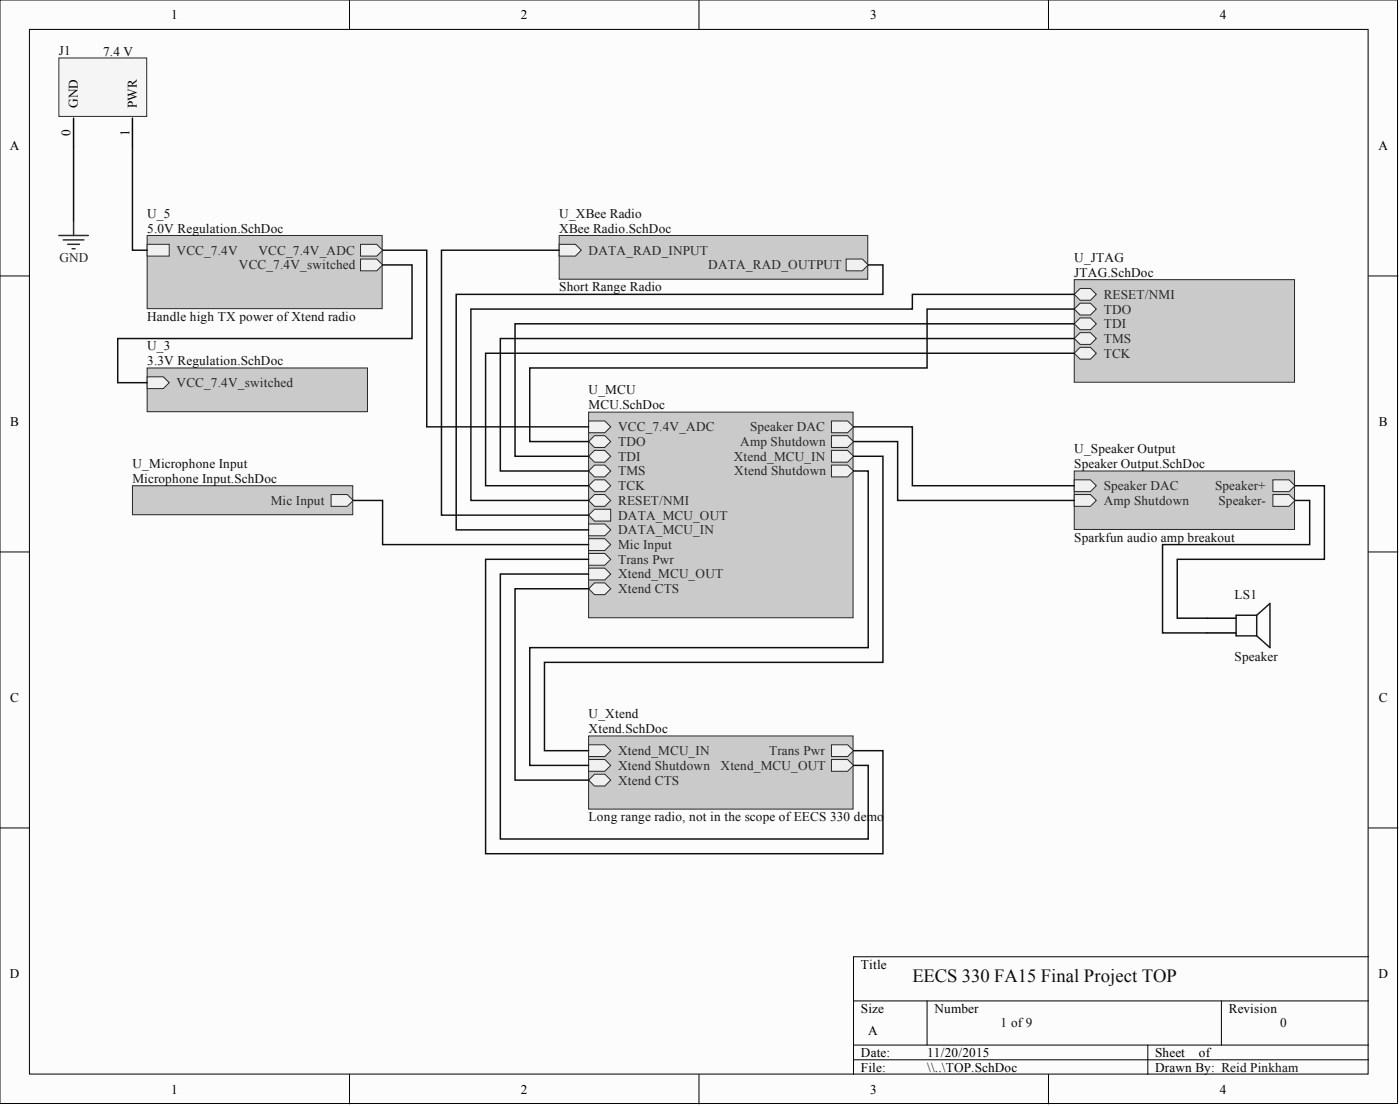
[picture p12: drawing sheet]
<svg xmlns="http://www.w3.org/2000/svg" width="241mm" height="190mm" viewBox="0 0 241 190" stroke-linecap="round" stroke-linejoin="round" font-family="sans-serif">
<g fill="#fcfcfc" stroke="#000" stroke-width=".17">
<path d="M0 0h240.9v190.1h-240.9z"/>
<path d="M5.1 5.1h230.7v179.9h-230.7z"/>
</g>
<g fill="none" stroke="#000" stroke-width=".17">
<path d="M60.2 0v5.1M120.5 0v5.1M180.7 0v5.1M0 47.5h5.1M235.9 47.5h5.1M0 95.1h5.1M235.9 95.1h5.1M0 142.6h5.1M235.9 142.6h5.1M147.1 172.4h88.8M159.8 172.4v7.6M210.5 172.4v7.6"/>
<path d="M235.9 164.8h-88.8v20.3M60.2 185.1v5M120.5 185.1v5M147.1 180h88.8M147.1 182.5h88.8M180.7 185.1v5M197.8 180v5.1"/>
</g>
<path d="M25.4 40.6h40.5v12.6h-40.5z" fill="#cacaca" stroke="#262626" stroke-width=".17"/>
<path d="M62.1 42.1h2.8l1 1-1 1h-2.8z" fill-rule="evenodd" fill="#f0f0f0"/>
<path d="M62.1 42.1h2.8l1 1-1 1h-2.8z" fill="none" stroke="#262626" stroke-width=".17"/>
<path d="M25.4 42.1h3.8v2h-3.8z" fill-rule="evenodd" fill="#f0f0f0"/>
<path d="M25.4 42.1h3.8v2h-3.8z" fill="none" stroke="#262626" stroke-width=".17"/>
<path d="M62.1 44.6h2.8l1 1-1 1h-2.8z" fill-rule="evenodd" fill="#f0f0f0"/>
<path d="M62.1 44.6h2.8l1 1-1 1h-2.8z" fill="none" stroke="#262626" stroke-width=".17"/>
<path d="M25.4 63.4h37.9v7.5h-37.9z" fill="#cacaca" stroke="#262626" stroke-width=".17"/>
<path d="M25.4 64.9h2.8l1 1-1 1h-2.8z" fill-rule="evenodd" fill="#f0f0f0"/>
<path d="M25.4 64.9h2.8l1 1-1 1h-2.8z" fill="none" stroke="#262626" stroke-width=".17"/>
<path d="M185.2 48.2h37.9v17.6h-37.9z" fill="#cacaca" stroke="#262626" stroke-width=".17"/>
<path d="M185.2 50.7l1-1h1.7l1.1 1-1.1 1h-1.7z" fill-rule="evenodd" fill="#f0f0f0"/>
<path d="M185.2 50.7l1-1h1.7l1.1 1-1.1 1h-1.7z" fill="none" stroke="#262626" stroke-width=".17"/>
<path d="M185.2 53.2l1-1h1.7l1.1 1-1.1 1.1h-1.7z" fill-rule="evenodd" fill="#f0f0f0"/>
<path d="M185.2 53.2l1-1h1.7l1.1 1-1.1 1.1h-1.7z" fill="none" stroke="#262626" stroke-width=".17"/>
<path d="M185.2 55.8l1-1h1.7l1.1 1-1.1 1h-1.7z" fill-rule="evenodd" fill="#f0f0f0"/>
<path d="M185.2 55.8l1-1h1.7l1.1 1-1.1 1h-1.7z" fill="none" stroke="#262626" stroke-width=".17"/>
<path d="M185.2 58.3l1-1h1.7l1.1 1-1.1 1h-1.7z" fill-rule="evenodd" fill="#f0f0f0"/>
<path d="M185.2 58.3l1-1h1.7l1.1 1-1.1 1h-1.7z" fill="none" stroke="#262626" stroke-width=".17"/>
<path d="M185.2 60.8l1-1h1.7l1.1 1-1.1 1.1h-1.7z" fill-rule="evenodd" fill="#f0f0f0"/>
<path d="M185.2 60.8l1-1h1.7l1.1 1-1.1 1.1h-1.7z" fill="none" stroke="#262626" stroke-width=".17"/>
<path d="M101.5 71h45.5v35.4h-45.5z" fill="#cacaca" stroke="#262626" stroke-width=".17"/>
<path d="M101.5 72.5h2.7l1.1 1-1.1 1h-2.7z" fill-rule="evenodd" fill="#f0f0f0"/>
<path d="M101.5 72.5h2.7l1.1 1-1.1 1h-2.7z" fill="none" stroke="#262626" stroke-width=".17"/>
<path d="M101.5 76.1l1-1.1h1.7l1.1 1.1-1.1 1h-1.7z" fill-rule="evenodd" fill="#f0f0f0"/>
<path d="M101.5 76.1l1-1.1h1.7l1.1 1.1-1.1 1h-1.7z" fill="none" stroke="#262626" stroke-width=".17"/>
<path d="M101.5 78.6l1-1h1.7l1.1 1-1.1 1h-1.7z" fill-rule="evenodd" fill="#f0f0f0"/>
<path d="M101.5 78.6l1-1h1.7l1.1 1-1.1 1h-1.7z" fill="none" stroke="#262626" stroke-width=".17"/>
<path d="M101.5 81.1l1-1h1.7l1.1 1-1.1 1h-1.7z" fill-rule="evenodd" fill="#f0f0f0"/>
<path d="M101.5 81.1l1-1h1.7l1.1 1-1.1 1h-1.7z" fill="none" stroke="#262626" stroke-width=".17"/>
<path d="M101.5 83.7l1-1.1h1.7l1.1 1.1-1.1 1h-1.7z" fill-rule="evenodd" fill="#f0f0f0"/>
<path d="M101.5 83.7l1-1.1h1.7l1.1 1.1-1.1 1h-1.7z" fill="none" stroke="#262626" stroke-width=".17"/>
<path d="M101.5 86.2l1-1h1.7l1.1 1-1.1 1h-1.7z" fill-rule="evenodd" fill="#f0f0f0"/>
<path d="M101.5 86.2l1-1h1.7l1.1 1-1.1 1h-1.7z" fill="none" stroke="#262626" stroke-width=".17"/>
<path d="M101.5 92.8h2.7l1.1 1-1.1 1h-2.7z" fill-rule="evenodd" fill="#f0f0f0"/>
<path d="M101.5 92.8h2.7l1.1 1-1.1 1h-2.7z" fill="none" stroke="#262626" stroke-width=".17"/>
<path d="M143.3 72.5h2.8l1 1-1 1h-2.8z" fill-rule="evenodd" fill="#f0f0f0"/>
<path d="M143.3 72.5h2.8l1 1-1 1h-2.8z" fill="none" stroke="#262626" stroke-width=".17"/>
<path d="M143.3 75h2.8l1 1.1-1 1h-2.8z" fill-rule="evenodd" fill="#f0f0f0"/>
<path d="M143.3 75h2.8l1 1.1-1 1h-2.8z" fill="none" stroke="#262626" stroke-width=".17"/>
<path d="M101.5 95.3h2.7l1.1 1-1.1 1.1h-2.7z" fill-rule="evenodd" fill="#f0f0f0"/>
<path d="M101.5 95.3h2.7l1.1 1-1.1 1.1h-2.7z" fill="none" stroke="#262626" stroke-width=".17"/>
<path d="M143.3 77.6h2.8l1 1-1 1h-2.8z" fill-rule="evenodd" fill="#f0f0f0"/>
<path d="M143.3 77.6h2.8l1 1-1 1h-2.8z" fill="none" stroke="#262626" stroke-width=".17"/>
<path d="M101.5 97.9h2.7l1.1 1-1.1 1h-2.7z" fill-rule="evenodd" fill="#f0f0f0"/>
<path d="M101.5 97.9h2.7l1.1 1-1.1 1h-2.7z" fill="none" stroke="#262626" stroke-width=".17"/>
<path d="M143.3 80.1h2.8l1 1-1 1h-2.8z" fill-rule="evenodd" fill="#f0f0f0"/>
<path d="M143.3 80.1h2.8l1 1-1 1h-2.8z" fill="none" stroke="#262626" stroke-width=".17"/>
<path d="M101.5 101.4l1-1h1.7l1.1 1-1.1 1h-1.7z" fill-rule="evenodd" fill="#f0f0f0"/>
<path d="M101.5 101.4l1-1h1.7l1.1 1-1.1 1h-1.7z" fill="none" stroke="#262626" stroke-width=".17"/>
<path d="M101.5 88.7l1-1h2.8v2h-2.8z" fill-rule="evenodd" fill="#f0f0f0"/>
<path d="M101.5 88.7l1-1h2.8v2h-2.8z" fill="none" stroke="#262626" stroke-width=".17"/>
<path d="M101.5 90.3h2.7l1.1 1-1.1 1h-2.7z" fill-rule="evenodd" fill="#f0f0f0"/>
<path d="M101.5 90.3h2.7l1.1 1-1.1 1h-2.7z" fill="none" stroke="#262626" stroke-width=".17"/>
<path d="M22.8 83.7h38v5h-38z" fill="#cacaca" stroke="#262626" stroke-width=".17"/>
<path d="M57.1 85.2h2.8l1 1-1 1h-2.8z" fill-rule="evenodd" fill="#f0f0f0"/>
<path d="M57.1 85.2h2.8l1 1-1 1h-2.8z" fill="none" stroke="#262626" stroke-width=".17"/>
<path d="M185.2 81.1h37.9v10.1h-37.9z" fill="#cacaca" stroke="#262626" stroke-width=".17"/>
<path d="M185.2 82.6h2.7l1.1 1.1-1.1 1h-2.7z" fill-rule="evenodd" fill="#f0f0f0"/>
<path d="M185.2 82.6h2.7l1.1 1.1-1.1 1h-2.7z" fill="none" stroke="#262626" stroke-width=".17"/>
<path d="M185.2 85.2h2.7l1.1 1-1.1 1h-2.7z" fill-rule="evenodd" fill="#f0f0f0"/>
<path d="M185.2 85.2h2.7l1.1 1-1.1 1h-2.7z" fill="none" stroke="#262626" stroke-width=".17"/>
<path d="M219.4 82.6h2.8l1 1.1-1 1h-2.8z" fill-rule="evenodd" fill="#f0f0f0"/>
<path d="M219.4 82.6h2.8l1 1.1-1 1h-2.8z" fill="none" stroke="#262626" stroke-width=".17"/>
<path d="M219.4 85.2h2.8l1 1-1 1h-2.8z" fill-rule="evenodd" fill="#f0f0f0"/>
<path d="M219.4 85.2h2.8l1 1-1 1h-2.8z" fill="none" stroke="#262626" stroke-width=".17"/>
<path d="M96.4 40.6h53.2v7.5h-53.2z" fill="#cacaca" stroke="#262626" stroke-width=".17"/>
<path d="M96.4 42.1h2.8l1 1-1 1h-2.8z" fill-rule="evenodd" fill="#f0f0f0"/>
<path d="M96.4 42.1h2.8l1 1-1 1h-2.8z" fill="none" stroke="#262626" stroke-width=".17"/>
<path d="M145.8 44.6h2.8l1 1-1 1h-2.8z" fill-rule="evenodd" fill="#f0f0f0"/>
<path d="M145.8 44.6h2.8l1 1-1 1h-2.8z" fill="none" stroke="#262626" stroke-width=".17"/>
<path d="M101.5 126.8h45.5v12.6h-45.5z" fill="#cacaca" stroke="#262626" stroke-width=".17"/>
<path d="M143.3 128.3h2.8l1 1-1 1h-2.8z" fill-rule="evenodd" fill="#f0f0f0"/>
<path d="M143.3 128.3h2.8l1 1-1 1h-2.8z" fill="none" stroke="#262626" stroke-width=".17"/>
<path d="M101.5 128.3h2.7l1.1 1-1.1 1h-2.7z" fill-rule="evenodd" fill="#f0f0f0"/>
<path d="M101.5 128.3h2.7l1.1 1-1.1 1h-2.7z" fill="none" stroke="#262626" stroke-width=".17"/>
<path d="M143.3 130.8h2.8l1 1-1 1h-2.8z" fill-rule="evenodd" fill="#f0f0f0"/>
<path d="M143.3 130.8h2.8l1 1-1 1h-2.8z" fill="none" stroke="#262626" stroke-width=".17"/>
<path d="M101.5 130.8h2.7l1.1 1-1.1 1h-2.7z" fill-rule="evenodd" fill="#f0f0f0"/>
<path d="M101.5 130.8h2.7l1.1 1-1.1 1h-2.7z" fill="none" stroke="#262626" stroke-width=".17"/>
<path d="M101.5 134.4l1-1h1.7l1.1 1-1.1 1h-1.7z" fill-rule="evenodd" fill="#f0f0f0"/>
<path d="M101.5 134.4l1-1h1.7l1.1 1-1.1 1h-1.7z" fill="none" stroke="#262626" stroke-width=".17"/>
<g fill="none" stroke="#0e0e0e" stroke-width=".25">
<path d="M65.9 45.6h5.1v12.7h-50.7v7.6h5.1M65.9 43.1h7.7v30.4h27.9M96.4 43.1h-20.3v45.6h25.4M149.6 45.6h2.6v5.1h-73.6v40.6h22.9M185.2 50.7h-27.9v2.5h-76.1v33h20.3M185.2 58.3h-99v22.8h15.3M185.2 55.8h-96.4v22.8h12.7M185.2 53.2h-25.4v10.2h-68.5v12.7h10.2M147.1 78.6h5.1v35.5h-58.4v15.2h7.7M147.1 76.1h7.6v10.1h30.5M147.1 73.5h10.2v10.2h27.9M185.2 60.8h-101.5v22.9h17.8"/>
<path d="M60.9 86.2h5v7.6h35.6M101.5 98.9h-15.3v45.6h63.4v-12.7h-2.5M101.5 96.3h-17.8v50.7h68.5v-17.7h-5.1M147.1 81.1h2.5v30.5h-58.3v20.2h10.2M223.2 86.2h2.5v7.6h-25.3v15.2h7.6M223.2 83.7h5.1v12.6h-25.4v10.2h5.1M101.5 101.4h-12.7v33h12.7"/>
</g>
<path d="M208 106.5h5.1M208 109h5.1" fill="none" stroke="#000" stroke-width=".25"/>
<path d="M216.6 106l2.3-2.1v7.7l-2.3-2.1M216.6 106v3.5M216.6 106h-3.5v3.5h3.5" fill="none" stroke="#1c1c1c" stroke-width=".25"/>
<path d="M10.1 10h15.2v10.1h-15.2z" fill="#f5f5f5" stroke="#262626" stroke-width=".17"/>
<path d="M12.7 20.4v4.9M22.8 20.4v4.9" fill="none" stroke="#000" stroke-width=".25"/>
<path d="M12.7 25.3v12.7M22.8 25.3v17.8h2.6" fill="none" stroke="#0e0e0e" stroke-width=".25"/>
<path d="M12.7 38v2.6M10.1 40.6h5.1M10.9 41.3h3.6M11.7 42.1h2M12.4 42.8h.5" fill="none" stroke="#262626" stroke-width=".25"/>
<text font-size="3.2" fill="#0e0e0e" x="157.3" y="169.2">EECS 330 FA15 Final Project TOP</text>
<g font-size="2.3">
<text x="29.5" y="3.3">1</text>
<text x="89.8" y="3.3">2</text>
<text x="150" y="3.3">3</text>
<text x="210.3" y="3.3">4</text>
<text x="12.2" y="23.5" transform="rotate(-90 12.2 23.5)">0</text>
<text x="13.4" y="18.6" transform="rotate(-90 13.4 18.6)">GND</text>
<text x="22.3" y="23.5" transform="rotate(-90 22.3 23.5)">1</text>
<text x="23.6" y="18.6" transform="rotate(-90 23.6 18.6)">PWR</text>
<text x="1.7" y="25.8">A</text>
<text x="237.6" y="25.8">A</text>
<text x="1.8" y="73.4">B</text>
<text x="237.7" y="73.4">B</text>
<text x="1.8" y="120.8">C</text>
<text x="237.7" y="120.8">C</text>
<text x="148.4" y="166.8">Title</text>
<text x="1.7" y="168.4">D</text>
<text x="237.6" y="168.4">D</text>
<text x="148.4" y="174.4">Size</text>
<text x="149.6" y="178.2">A</text>
<text x="161.1" y="174.4">Number</text>
<text x="211.8" y="174.4">Revision</text>
<text x="148.4" y="182">Date:</text>
<text x="148.4" y="184.6">File:</text>
<text x="159.8" y="182">11/20/2015</text>
<text x="159.8" y="184.6">\\..\TOP.SchDoc</text>
<text x="199.1" y="182">Sheet</text>
<text x="199.1" y="184.6">Drawn By: Reid Pinkham</text>
<text x="206.6" y="182">of</text>
<text x="29.5" y="188.4">1</text>
<text x="89.8" y="188.4">2</text>
<text x="150" y="188.4">3</text>
<text x="210.3" y="188.4">4</text>
</g>
<g font-size="2.3" fill="#0e0e0e">
<text x="10.1" y="9.5">J1</text>
<text x="17.8" y="9.6">7.4 V</text>
<text x="25.4" y="37.5">U_5</text>
<text x="25.4" y="40.1">5.0V Regulation.SchDoc</text>
<text x="96.4" y="37.5">U_XBee Radio</text>
<text x="96.4" y="40.1">XBee Radio.SchDoc</text>
<text x="185.2" y="45.1">U_JTAG</text>
<text x="185.2" y="47.7">JTAG.SchDoc</text>
<text x="96.4" y="50.2">Short Range Radio</text>
<text x="25.4" y="55.3">Handle high TX power of Xtend radio</text>
<text x="25.4" y="60.3">U_3</text>
<text x="25.4" y="62.9">3.3V Regulation.SchDoc</text>
<text x="101.5" y="67.9">U_MCU</text>
<text x="101.5" y="70.5">MCU.SchDoc</text>
<text x="22.8" y="80.6">U_Microphone Input</text>
<text x="22.8" y="83.2">Microphone Input.SchDoc</text>
<text x="185.2" y="78.1">U_Speaker Output</text>
<text x="185.2" y="80.6">Speaker Output.SchDoc</text>
<text x="185.2" y="93.3">Sparkfun audio amp breakout</text>
<text x="212.8" y="103.2">LS1</text>
<text x="212.8" y="113.8">Speaker</text>
<text x="101.5" y="123.7">U_Xtend</text>
<text x="101.5" y="126.3">Xtend.SchDoc</text>
<text x="101.5" y="141.5">Long range radio, not in the scope of EECS 330 demo</text>
<text x="172.5" y="177">1 of 9</text>
<text x="220.7" y="177">0</text>
</g>
<g font-size="2.3" fill="#262626">
<text x="10.2" y="45.1">GND</text>
<text x="30.4" y="43.9">VCC_7.4V</text>
<text x="41.2" y="46.4">VCC_7.4V_switched</text>
<text x="44.6" y="43.9">VCC_7.4V_ADC</text>
<text x="101.5" y="43.9">DATA_RAD_INPUT</text>
<text x="122.1" y="46.4">DATA_RAD_OUTPUT</text>
<text x="190.2" y="51.5">RESET/NMI</text>
<text x="190.2" y="54">TDO</text>
<text x="190.2" y="56.5">TDI</text>
<text x="190.2" y="59.1">TMS</text>
<text x="190.2" y="61.6">TCK</text>
<text x="30.4" y="66.7">VCC_7.4V_switched</text>
<text x="106.5" y="74.3">VCC_7.4V_ADC</text>
<text x="106.5" y="76.8">TDO</text>
<text x="127.6" y="76.8">Amp Shutdown</text>
<text x="129.3" y="74.3">Speaker DAC</text>
<text x="106.5" y="79.4">TDI</text>
<text x="106.5" y="81.9">TMS</text>
<text x="126.5" y="79.4">Xtend_MCU_IN</text>
<text x="126.6" y="81.9">Xtend Shutdown</text>
<text x="46.7" y="87">Mic Input</text>
<text x="106.5" y="84.4">TCK</text>
<text x="106.5" y="87">RESET/NMI</text>
<text x="106.5" y="89.5">DATA_MCU_OUT</text>
<text x="190.2" y="84.4">Speaker DAC</text>
<text x="190.2" y="87">Amp Shutdown</text>
<text x="209.4" y="84.4">Speaker+</text>
<text x="210" y="87">Speaker-</text>
<text x="106.5" y="94.6">Mic Input</text>
<text x="106.5" y="92">DATA_MCU_IN</text>
<text x="106.5" y="97.1">Trans Pwr</text>
<text x="106.5" y="99.6">Xtend_MCU_OUT</text>
<text x="106.5" y="102.2">Xtend CTS</text>
<text x="106.5" y="130.1">Xtend_MCU_IN</text>
<text x="132.6" y="130.1">Trans Pwr</text>
<text x="106.5" y="132.6">Xtend Shutdown</text>
<text x="106.5" y="135.1">Xtend CTS</text>
<text x="124.2" y="132.6">Xtend_MCU_OUT</text>
</g>
</svg>
